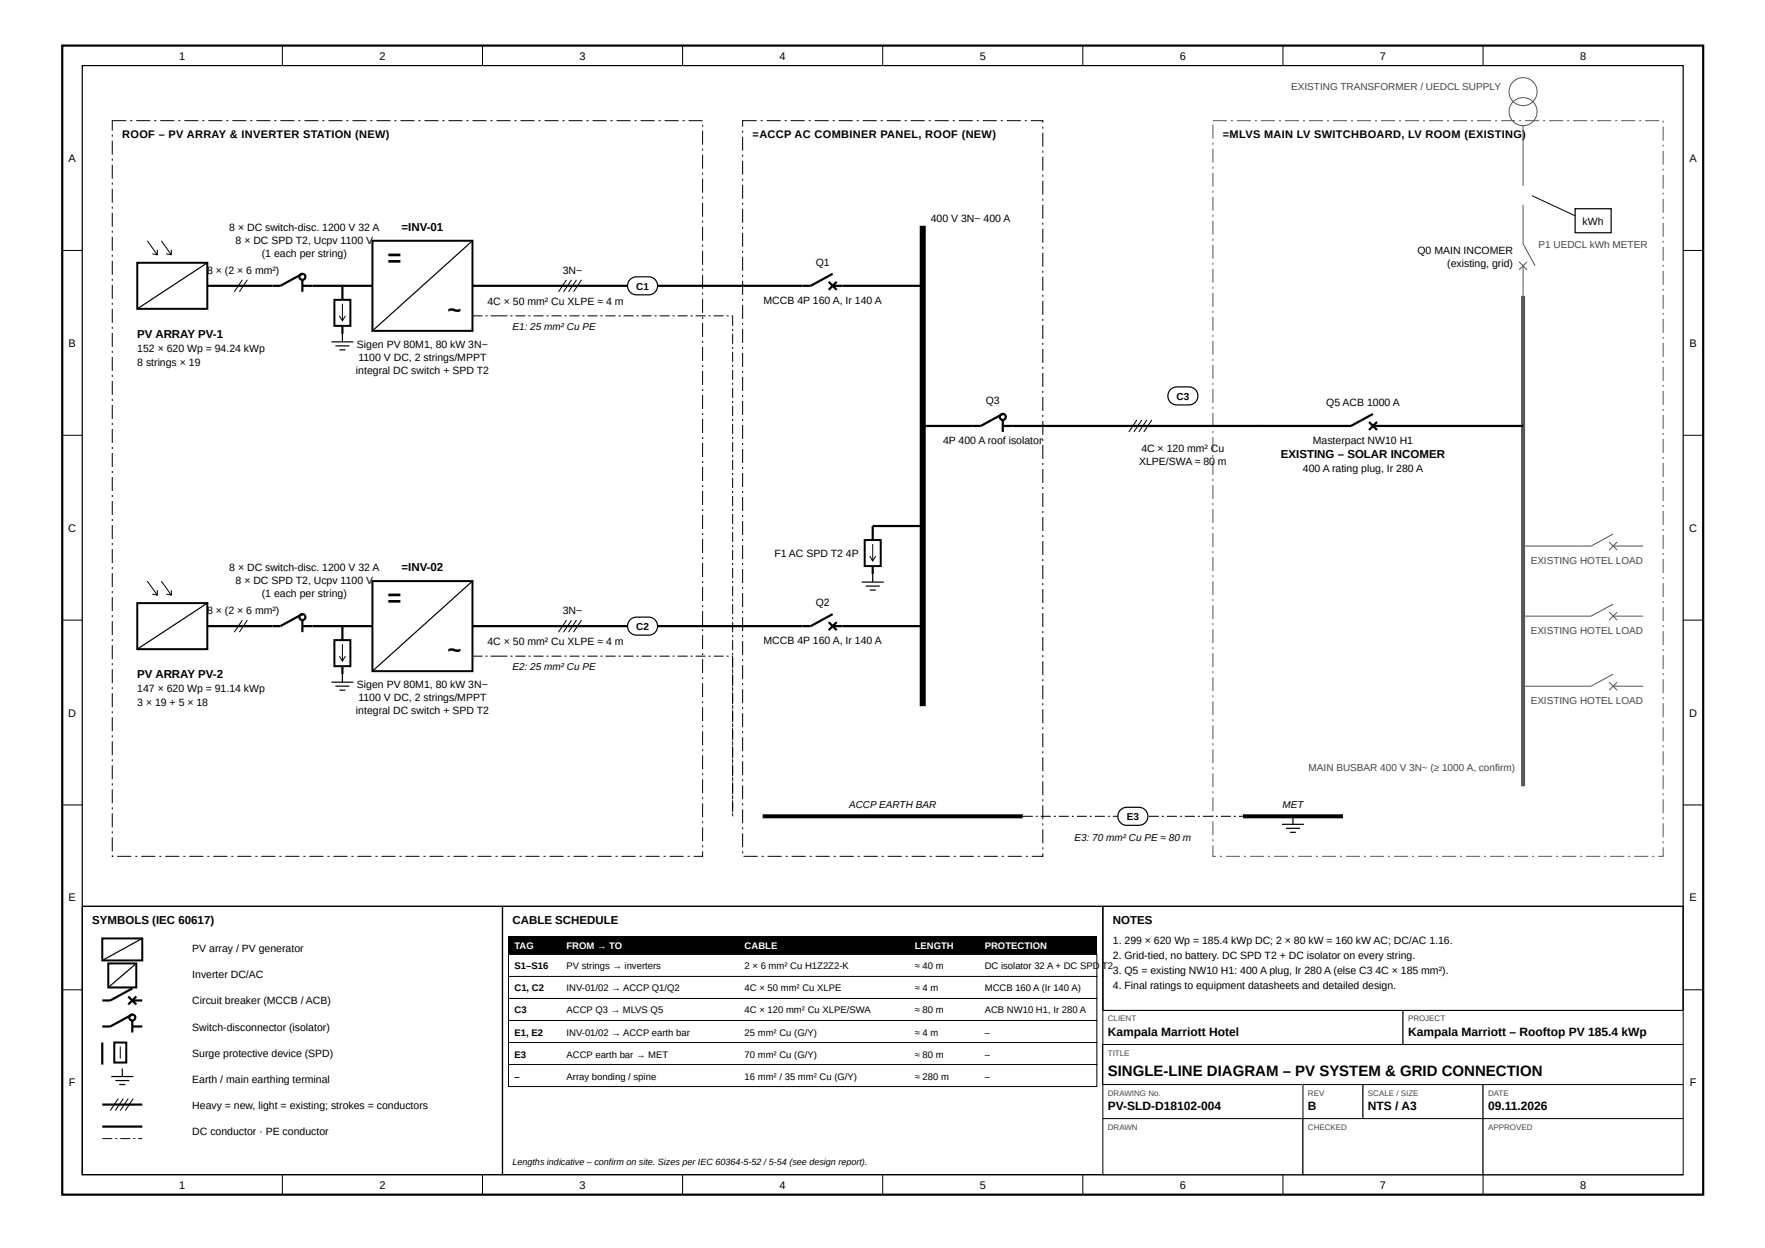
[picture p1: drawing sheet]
<svg xmlns="http://www.w3.org/2000/svg" width="420mm" height="297mm" viewBox="0 0 420 297" stroke-linecap="round" stroke-linejoin="round" font-family="sans-serif">
<path d="M14.8 10.9h390.7v273.4h-390.7z" fill="none" stroke="#000" stroke-width=".52"/>
<path d="M19.6 15.6h381.1v264h-381.1zM19.6 215.7h381.1" fill="none" stroke="#000" stroke-width=".29"/>
<g fill="none" stroke="#000" stroke-width=".24">
<path d="M67.2 10.9v4.7M114.9 10.9v4.7M162.5 10.9v4.7M210.2 10.9v4.7M257.8 10.9v4.7M305.4 10.9v4.7M353.1 10.9v4.7M14.8 59.6h4.8M400.7 59.6h4.8M14.8 103.6h4.8M400.7 103.6h4.8M14.8 147.6h4.8"/>
<path d="M400.7 147.6h4.8M14.8 191.6h4.8M400.7 191.6h4.8M14.8 235.6h4.8M400.7 235.6h4.8M67.2 279.6v4.7M114.9 279.6v4.7M162.5 279.6v4.7M210.2 279.6v4.7M257.8 279.6v4.7M305.4 279.6v4.7M353.1 279.6v4.7"/>
</g>
<g fill="#000">
<path d="M31 28.6h.5v.2h-.5zM32.4 28.6h3.4v.2h-3.4zM36.7 28.6h.5v.2h-.5zM38.2 28.6h3.3v.2h-3.3zM42.5 28.6h.4v.2h-.4zM43.9 28.6h3.3v.2h-3.3zM48.2 28.6h.4v.2h-.4zM49.6 28.6h3.3v.2h-3.3zM53.9 28.6h.5v.2h-.5zM55.3 28.6h3.3v.2h-3.3zM59.6 28.6h.5v.2h-.5zM61 28.6h3.4v.2h-3.4zM65.3 28.6h.5v.2h-.5zM66.7 28.6h3.4v.2h-3.4zM71 28.6h.5v.2h-.5zM72.5 28.6h3.3v.2h-3.3zM76.8 28.6h.4v.2h-.4zM78.2 28.6h3.3v.2h-3.3zM82.5 28.6h.4v.2h-.4zM83.9 28.6h3.3v.2h-3.3zM88.2 28.6h.5v.2h-.5zM89.6 28.6h3.4v.2h-3.4zM93.9 28.6h.5v.2h-.5zM95.3 28.6h3.4v.2h-3.4zM99.6 28.6h.5v.2h-.5zM101.1 28.6h3.3v.2h-3.3zM105.3 28.6h.5v.2h-.5zM106.8 28.6h3.3v.2h-3.3zM111.1 28.6h.4v.2h-.4zM112.5 28.6h3.3v.2h-3.3zM116.8 28.6h.4v.2h-.4zM118.2 28.6h3.3v.2h-3.3zM122.5 28.6h.5v.2h-.5zM123.9 28.6h3.4v.2h-3.4zM128.2 28.6h.5v.2h-.5zM129.6 28.6h3.4v.2h-3.4zM133.9 28.6h.5v.2h-.5zM135.4 28.6h3.3v.2h-3.3zM139.6 28.6h.5v.2h-.5zM141.1 28.6h3.3v.2h-3.3zM145.4 28.6h.4v.2h-.4zM146.8 28.6h3.3v.2h-3.3zM151.1 28.6h.5v.2h-.5zM152.5 28.6h3.3v.2h-3.3zM156.8 28.6h.5v.2h-.5zM158.2 28.6h3.4v.2h-3.4zM162.5 28.6h.5v.2h-.5zM163.9 28.6h3.4v.2h-3.4zM167.2 29.7h.2v.4h-.2zM167.2 31.1h.2v3.3h-.2zM167.2 35.4h.2v.5h-.2zM167.2 36.8h.2v3.4h-.2zM167.2 41.1h.2v.5h-.2zM167.2 42.5h.2v3.4h-.2zM167.2 46.8h.2v.5h-.2zM167.2 48.2h.2v3.4h-.2zM167.2 52.5h.2v.5h-.2zM167.2 54h.2v3.3h-.2zM167.2 58.3h.2v.4h-.2zM167.2 59.7h.2v3.3h-.2zM167.2 64h.2v.4h-.2zM167.2 65.4h.2v3.3h-.2zM167.2 69.7h.2v.5h-.2zM167.2 71.1h.2v3.4h-.2zM167.2 75.4h.2v.5h-.2zM167.2 76.8h.2v3.4h-.2zM167.2 81.1h.2v.5h-.2zM167.2 82.6h.2v3.3h-.2zM167.2 86.8h.2v.5h-.2zM167.2 88.3h.2v3.3h-.2zM167.2 92.6h.2v.4h-.2zM167.2 94h.2v3.3h-.2zM167.2 98.3h.2v.5h-.2zM167.2 99.7h.2v3.3h-.2zM167.2 104h.2v.5h-.2zM167.2 105.4h.2v3.4h-.2zM167.2 109.7h.2v.5h-.2zM167.2 111.1h.2v3.4h-.2zM167.2 115.4h.2v.5h-.2zM167.2 116.9h.2v3.3h-.2zM167.2 121.1h.2v.5h-.2zM167.2 122.6h.2v3.3h-.2zM167.2 126.9h.2v.4h-.2zM167.2 128.3h.2v3.3h-.2zM167.2 132.6h.2v.5h-.2zM167.2 134h.2v3.3h-.2zM167.2 138.3h.2v.5h-.2zM167.2 139.7h.2v3.4h-.2zM167.2 144h.2v.5h-.2zM167.2 145.4h.2v3.4h-.2zM167.2 149.7h.2v.5h-.2zM167.2 151.2h.2v3.3h-.2zM167.2 155.4h.2v.5h-.2zM167.2 156.9h.2v3.3h-.2zM167.2 161.2h.2v.4h-.2zM167.2 162.6h.2v3.3h-.2zM167.2 166.9h.2v.5h-.2zM167.2 168.3h.2v3.3h-.2zM167.2 172.6h.2v.5h-.2zM167.2 174h.2v3.4h-.2zM167.2 178.3h.2v.5h-.2zM167.2 179.7h.2v3.4h-.2zM167.2 184h.2v.5h-.2zM167.2 185.5h.2v3.3h-.2zM167.2 189.7h.2v.5h-.2zM167.2 191.2h.2v3.3h-.2zM167.2 195.5h.2v.4h-.2zM167.2 196.9h.2v3.3h-.2zM167.2 201.2h.2v.5h-.2zM165.1 203.7l2.2 .1-.1-1.2h.2v1.3h-2.3zM163.7 203.7h.5v.2h-.5zM159.4 203.7h3.3v.2h-3.3zM158 203.7h.5v.2h-.5zM153.7 203.7h3.3v.2h-3.3zM152.3 203.7h.4v.2h-.4zM148 203.7h3.3v.2h-3.3zM146.5 203.7h.5v.2h-.5zM142.3 203.7h3.3v.2h-3.3zM140.8 203.7h.5v.2h-.5zM136.5 203.7h3.4v.2h-3.4zM135.1 203.7h.5v.2h-.5zM130.8 203.7h3.4v.2h-3.4zM129.4 203.7h.5v.2h-.5zM125.1 203.7h3.3v.2h-3.3zM123.7 203.7h.5v.2h-.5zM119.4 203.7h3.3v.2h-3.3zM118 203.7h.4v.2h-.4zM113.7 203.7h3.3v.2h-3.3zM112.2 203.7h.5v.2h-.5zM108 203.7h3.3v.2h-3.3zM106.5 203.7h.5v.2h-.5zM102.2 203.7h3.4v.2h-3.4zM100.8 203.7h.5v.2h-.5zM96.5 203.7h3.4v.2h-3.4zM95.1 203.7h.5v.2h-.5zM90.8 203.7h3.3v.2h-3.3zM89.4 203.7h.5v.2h-.5zM85.1 203.7h3.3v.2h-3.3zM83.7 203.7h.4v.2h-.4zM79.4 203.7h3.3v.2h-3.3zM77.9 203.7h.5v.2h-.5zM73.7 203.7h3.3v.2h-3.3zM72.2 203.7h.5v.2h-.5zM67.9 203.7h3.4v.2h-3.4zM66.5 203.7h.5v.2h-.5zM62.2 203.7h3.4v.2h-3.4zM60.8 203.7h.5v.2h-.5zM56.5 203.7h3.3v.2h-3.3zM55.1 203.7h.5v.2h-.5zM50.8 203.7h3.3v.2h-3.3zM49.4 203.7h.4v.2h-.4zM45.1 203.7h3.3v.2h-3.3zM43.6 203.7h.5v.2h-.5zM39.4 203.7h3.3v.2h-3.3zM37.9 203.7h.5v.2h-.5zM33.6 203.7h3.4v.2h-3.4zM32.2 203.7h.5v.2h-.5zM27.9 203.7h3.4v.2h-3.4zM26.6 203.6h.2l-.1 .2 .3-.1v.2h-.4zM26.6 199.3h.2v3.3h-.2zM26.6 197.8h.2v.5h-.2zM26.6 193.6h.2v3.3h-.2zM26.6 192.1h.2v.5h-.2zM26.6 187.8h.2v3.4h-.2zM26.6 186.4h.2v.5h-.2zM26.6 182.1h.2v3.4h-.2zM26.6 180.7h.2v.5h-.2zM26.6 176.4h.2v3.3h-.2zM26.6 175h.2v.5h-.2zM26.6 170.7h.2v3.3h-.2zM26.6 169.3h.2v.4h-.2zM26.6 165h.2v3.3h-.2zM26.6 163.5h.2v.5h-.2zM26.6 159.3h.2v3.3h-.2zM26.6 157.8h.2v.5h-.2zM26.6 153.5h.2v3.4h-.2zM26.6 152.1h.2v.5h-.2zM26.6 147.8h.2v3.4h-.2zM26.6 146.4h.2v.5h-.2zM26.6 142.1h.2v3.3h-.2zM26.6 140.7h.2v.5h-.2zM26.6 136.4h.2v3.3h-.2zM26.6 135h.2v.4h-.2zM26.6 130.7h.2v3.3h-.2zM26.6 129.2h.2v.5h-.2zM26.6 125h.2v3.3h-.2zM26.6 123.5h.2v.5h-.2zM26.6 119.2h.2v3.4h-.2zM26.6 117.8h.2v.5h-.2zM26.6 113.5h.2v3.4h-.2zM26.6 112.1h.2v.5h-.2zM26.6 107.8h.2v3.3h-.2zM26.6 106.4h.2v.4h-.2zM26.6 102.1h.2v3.3h-.2zM26.6 100.7h.2v.4h-.2zM26.6 96.4h.2v3.3h-.2zM26.6 94.9h.2v.5h-.2zM26.6 90.7h.2v3.3h-.2zM26.6 89.2h.2v.5h-.2zM26.6 84.9h.2v3.4h-.2zM26.6 83.5h.2v.5h-.2zM26.6 79.2h.2v3.4h-.2zM26.6 77.8h.2v.5h-.2zM26.6 73.5h.2v3.3h-.2zM26.6 72.1h.2v.4h-.2zM26.6 67.8h.2v3.3h-.2zM26.6 66.4h.2v.4h-.2zM26.6 62.1h.2v3.3h-.2zM26.6 60.6h.2v.5h-.2zM26.6 56.3h.2v3.4h-.2zM26.6 54.9h.2v.5h-.2zM26.6 50.6h.2v3.4h-.2zM26.6 49.2h.2v.5h-.2zM26.6 44.9h.2v3.3h-.2zM26.6 43.5h.2v.5h-.2zM26.6 39.2h.2v3.3h-.2zM26.6 37.8h.2v.4h-.2zM26.6 33.5h.2v3.3h-.2zM26.6 32.1h.2v.4h-.2zM26.6 28.6h3.5v.2l-3.4-.1 .1 2.4h-.2z"/>
<path d="M181.1 28.6h.5v.2h-.5zM182.5 28.6h3.4v.2h-3.4zM186.8 28.6h.5v.2h-.5zM188.2 28.6h3.4v.2h-3.4zM192.5 28.6h.5v.2h-.5zM194 28.6h3.3v.2h-3.3zM198.2 28.6h.5v.2h-.5zM199.7 28.6h3.3v.2h-3.3zM204 28.6h.4v.2h-.4zM205.4 28.6h3.3v.2h-3.3zM209.7 28.6h.5v.2h-.5zM211.1 28.6h3.3v.2h-3.3zM215.4 28.6h.5v.2h-.5zM216.8 28.6h3.4v.2h-3.4zM221.1 28.6h.5v.2h-.5zM222.5 28.6h3.4v.2h-3.4zM226.8 28.6h.5v.2h-.5zM228.3 28.6h3.3v.2h-3.3zM232.5 28.6h.5v.2h-.5zM234 28.6h3.3v.2h-3.3zM238.3 28.6h.4v.2h-.4zM239.7 28.6h3.3v.2h-3.3zM244 28.6h.5v.2h-.5zM245.4 28.6h3v.6h-.3l.2-.5-2.9 .1zM248.1 30.1h.3v.5h-.3zM248.1 31.6h.3v3.3h-.3zM248.1 35.9h.3v.4h-.3zM248.1 37.3h.3v3.3h-.3zM248.1 41.6h.3v.5h-.3zM248.1 43h.3v3.3h-.3zM248.1 47.3h.3v.5h-.3zM248.1 48.7h.3v3.4h-.3zM248.1 53h.3v.5h-.3zM248.1 54.4h.3v3.4h-.3zM248.1 58.7h.3v.5h-.3zM248.1 60.2h.3v3.3h-.3zM248.1 64.4h.3v.5h-.3zM248.1 65.9h.3v3.3h-.3zM248.1 70.2h.3v.4h-.3zM248.1 71.6h.3v3.3h-.3zM248.1 75.9h.3v.5h-.3zM248.1 77.3h.3v3.3h-.3zM248.1 81.6h.3v.5h-.3zM248.1 83h.3v3.4h-.3zM248.1 87.3h.3v.5h-.3zM248.1 88.7h.3v3.4h-.3zM248.1 93h.3v.5h-.3zM248.1 94.5h.3v3.3h-.3zM248.1 98.8h.3v.4h-.3zM248.1 100.2h.3v3.3h-.3zM248.1 104.5h.3v.4h-.3zM248.1 105.9h.3v3.3h-.3zM248.1 110.2h.3v.5h-.3zM248.1 111.6h.3v3.3h-.3zM248.1 115.9h.3v.5h-.3zM248.1 117.3h.3v3.4h-.3zM248.1 121.6h.3v.5h-.3zM248.1 123h.3v3.4h-.3zM248.1 127.3h.3v.5h-.3zM248.1 128.8h.3v3.3h-.3zM248.1 133.1h.3v.4h-.3zM248.1 134.5h.3v3.3h-.3zM248.1 138.8h.3v.4h-.3zM248.1 140.2h.3v3.3h-.3zM248.1 144.5h.3v.5h-.3zM248.1 145.9h.3v3.4h-.3zM248.1 150.2h.3v.5h-.3zM248.1 151.6h.3v3.4h-.3zM248.1 155.9h.3v.5h-.3zM248.1 157.4h.3v3.3h-.3zM248.1 161.6h.3v.5h-.3zM248.1 163.1h.3v3.3h-.3zM248.1 167.4h.3v.4h-.3zM248.1 168.8h.3v3.3h-.3zM248.1 173.1h.3v.4h-.3zM248.1 174.5h.3v3.3h-.3zM248.1 178.8h.3v.5h-.3zM248.1 180.2h.3v3.4h-.3zM248.1 184.5h.3v.5h-.3zM248.1 185.9h.3v3.4h-.3zM248.1 190.2h.3v.5h-.3zM248.1 191.7h.3v3.3h-.3zM248.1 195.9h.3v.5h-.3zM248.1 197.4h.3v3.3h-.3zM248.1 201.7h.3v.4h-.3zM245.6 203.7l2.7 .1-.2-.7h.3v.8h-2.8zM244.2 203.7h.5v.2h-.5zM239.9 203.7h3.4v.2h-3.4zM238.5 203.7h.5v.2h-.5zM234.2 203.7h3.3v.2h-3.3zM232.8 203.7h.5v.2h-.5zM228.5 203.7h3.3v.2h-3.3zM227.1 203.7h.4v.2h-.4zM222.8 203.7h3.3v.2h-3.3zM221.3 203.7h.5v.2h-.5zM217.1 203.7h3.3v.2h-3.3zM215.6 203.7h.5v.2h-.5zM211.3 203.7h3.4v.2h-3.4zM209.9 203.7h.5v.2h-.5zM205.6 203.7h3.4v.2h-3.4zM204.2 203.7h.5v.2h-.5zM199.9 203.7h3.3v.2h-3.3zM198.5 203.7h.5v.2h-.5zM194.2 203.7h3.3v.2h-3.3zM192.8 203.7h.4v.2h-.4zM188.5 203.7h3.3v.2h-3.3zM187 203.7h.5v.2h-.5zM182.8 203.7h3.3v.2h-3.3zM181.3 203.7h.5v.2h-.5zM177 203.7h3.4v.2h-3.4zM176.7 202.6h.2v.5h-.2zM176.7 198.3h.2v3.4h-.2zM176.7 196.9h.2v.5h-.2zM176.7 192.6h.2v3.3h-.2zM176.7 191.2h.2v.5h-.2zM176.7 186.9h.2v3.3h-.2zM176.7 185.5h.2v.4h-.2zM176.7 181.2h.2v3.3h-.2zM176.7 179.7h.2v.5h-.2zM176.7 175.5h.2v3.3h-.2zM176.7 174h.2v.5h-.2zM176.7 169.7h.2v3.4h-.2zM176.7 168.3h.2v.5h-.2zM176.7 164h.2v3.4h-.2zM176.7 162.6h.2v.5h-.2zM176.7 158.3h.2v3.3h-.2zM176.7 156.9h.2v.5h-.2zM176.7 152.6h.2v3.3h-.2zM176.7 151.2h.2v.4h-.2zM176.7 146.9h.2v3.3h-.2zM176.7 145.4h.2v.5h-.2zM176.7 141.2h.2v3.3h-.2zM176.7 139.7h.2v.5h-.2zM176.7 135.4h.2v3.4h-.2zM176.7 134h.2v.5h-.2zM176.7 129.7h.2v3.4h-.2zM176.7 128.3h.2v.5h-.2zM176.7 124h.2v3.3h-.2zM176.7 122.6h.2v.4h-.2zM176.7 118.3h.2v3.3h-.2zM176.7 116.9h.2v.4h-.2zM176.7 112.6h.2v3.3h-.2zM176.7 111.1h.2v.5h-.2zM176.7 106.8h.2v3.4h-.2zM176.7 105.4h.2v.5h-.2zM176.7 101.1h.2v3.4h-.2zM176.7 99.7h.2v.5h-.2zM176.7 95.4h.2v3.4h-.2zM176.7 94h.2v.5h-.2zM176.7 89.7h.2v3.3h-.2zM176.7 88.3h.2v.4h-.2zM176.7 84h.2v3.3h-.2zM176.7 82.6h.2v.4h-.2zM176.7 78.3h.2v3.3h-.2zM176.7 76.8h.2v.5h-.2zM176.7 72.5h.2v3.4h-.2zM176.7 71.1h.2v.5h-.2zM176.7 66.8h.2v3.4h-.2zM176.7 65.4h.2v.5h-.2zM176.7 61.1h.2v3.3h-.2zM176.7 59.7h.2v.5h-.2zM176.7 55.4h.2v3.3h-.2zM176.7 54h.2v.4h-.2zM176.7 49.7h.2v3.3h-.2zM176.7 48.2h.2v.5h-.2zM176.7 44h.2v3.3h-.2zM176.7 42.5h.2v.5h-.2zM176.7 38.2h.2v3.4h-.2zM176.7 36.8h.2v.5h-.2zM176.7 32.5h.2v3.4h-.2zM176.7 31.1h.2v.5h-.2zM176.7 28.6h3.4v.2l-3.3-.1 .1 1.4h-.2z"/>
</g>
<path d="M293 28.6h.5v.2h-.5zM294.5 28.6h3.3v.2h-3.3zM298.8 28.6h.4v.2h-.4zM300.2 28.6h3.3v.2h-3.3zM304.5 28.6h.5v.2h-.5zM305.9 28.6h3.3v.2h-3.3zM310.2 28.6h.5v.2h-.5zM311.6 28.6h3.4v.2h-3.4zM315.9 28.6h.5v.2h-.5zM317.3 28.6h3.4v.2h-3.4zM321.6 28.6h.5v.2h-.5zM323.1 28.6h3.3v.2h-3.3zM327.4 28.6h.4v.2h-.4zM328.8 28.6h3.3v.2h-3.3zM333.1 28.6h.4v.2h-.4zM334.5 28.6h3.3v.2h-3.3zM338.8 28.6h.5v.2h-.5zM340.2 28.6h3.3v.2h-3.3zM344.5 28.6h.5v.2h-.5zM345.9 28.6h3.4v.2h-3.4zM350.2 28.6h.5v.2h-.5zM351.6 28.6h3.4v.2h-3.4zM355.9 28.6h.5v.2h-.5zM357.4 28.6h3.3v.2h-3.3zM361.7 28.6h.4v.2h-.4zM363.1 28.6h3.3v.2h-3.3zM367.4 28.6h.4v.2h-.4zM368.8 28.6h3.3v.2h-3.3zM373.1 28.6h.5v.2h-.5zM374.5 28.6h3.4v.2h-3.4zM378.8 28.6h.5v.2h-.5zM380.2 28.6h3.4v.2h-3.4zM384.5 28.6h.5v.2h-.5zM386 28.6h3.3v.2h-3.3zM390.2 28.6h.5v.2h-.5zM391.7 28.6h3.3v.2h-3.3zM395.8 28.7h.3v.5h-.3zM395.8 30.1h.3v3.4h-.3zM395.8 34.4h.3v.5h-.3zM395.8 35.9h.3v3.3h-.3zM395.8 40.2h.3v.4h-.3zM395.8 41.6h.3v3.3h-.3zM395.8 45.9h.3v.4h-.3zM395.8 47.3h.3v3.3h-.3zM395.8 51.6h.3v.5h-.3zM395.8 53h.3v3.3h-.3zM395.8 57.3h.3v.5h-.3zM395.8 58.7h.3v3.4h-.3zM395.8 63h.3v.5h-.3zM395.8 64.4h.3v3.4h-.3zM395.8 68.7h.3v.5h-.3zM395.8 70.2h.3v3.3h-.3zM395.8 74.5h.3v.4h-.3zM395.8 75.9h.3v3.3h-.3zM395.8 80.2h.3v.4h-.3zM395.8 81.6h.3v3.3h-.3zM395.8 85.9h.3v.5h-.3zM395.8 87.3h.3v3.4h-.3zM395.8 91.6h.3v.5h-.3zM395.8 93h.3v3.4h-.3zM395.8 97.3h.3v.5h-.3zM395.8 98.8h.3v3.3h-.3zM395.8 103h.3v.5h-.3zM395.8 104.5h.3v3.3h-.3zM395.8 108.8h.3v.4h-.3zM395.8 110.2h.3v3.3h-.3zM395.8 114.5h.3v.4h-.3zM395.8 115.9h.3v3.3h-.3zM395.8 120.2h.3v.5h-.3zM395.8 121.6h.3v3.4h-.3zM395.8 125.9h.3v.5h-.3zM395.8 127.3h.3v3.4h-.3zM395.8 131.6h.3v.5h-.3zM395.8 133.1h.3v3.3h-.3zM395.8 137.3h.3v.5h-.3zM395.8 138.8h.3v3.3h-.3zM395.8 143.1h.3v.4h-.3zM395.8 144.5h.3v3.3h-.3zM395.8 148.8h.3v.5h-.3zM395.8 150.2h.3v3.3h-.3zM395.8 154.5h.3v.5h-.3zM395.8 155.9h.3v3.4h-.3zM395.8 160.2h.3v.5h-.3zM395.8 161.6h.3v3.4h-.3zM395.8 165.9h.3v.5h-.3zM395.8 167.4h.3v3.3h-.3zM395.8 171.6h.3v.5h-.3zM395.8 173.1h.3v3.3h-.3zM395.8 177.4h.3v.4h-.3zM395.8 178.8h.3v3.3h-.3zM395.8 183.1h.3v.5h-.3zM395.8 184.5h.3v3.3h-.3zM395.8 188.8h.3v.5h-.3zM395.8 190.2h.3v3.4h-.3zM395.8 194.5h.3v.5h-.3zM395.8 195.9h.3v3.4h-.3zM395.8 200.2h.3v.5h-.3zM395.8 201.7h.3v2.2h-1.3v-.2l1.2 .1zM393.3 203.7h.5v.2h-.5zM389 203.7h3.4v.2h-3.4zM387.6 203.7h.5v.2h-.5zM383.3 203.7h3.4v.2h-3.4zM381.9 203.7h.5v.2h-.5zM377.6 203.7h3.3v.2h-3.3zM376.2 203.7h.5v.2h-.5zM371.9 203.7h3.3v.2h-3.3zM370.5 203.7h.4v.2h-.4zM366.2 203.7h3.3v.2h-3.3zM364.8 203.7h.4v.2h-.4zM360.5 203.7h3.3v.2h-3.3zM359 203.7h.5v.2h-.5zM354.7 203.7h3.4v.2h-3.4zM353.3 203.7h.5v.2h-.5zM349 203.7h3.4v.2h-3.4zM347.6 203.7h.5v.2h-.5zM343.3 203.7h3.3v.2h-3.3zM341.9 203.7h.5v.2h-.5zM337.6 203.7h3.3v.2h-3.3zM336.2 203.7h.4v.2h-.4zM331.9 203.7h3.3v.2h-3.3zM330.4 203.7h.5v.2h-.5zM326.2 203.7h3.3v.2h-3.3zM324.7 203.7h.5v.2h-.5zM320.4 203.7h3.4v.2h-3.4zM319 203.7h.5v.2h-.5zM314.7 203.7h3.4v.2h-3.4zM313.3 203.7h.5v.2h-.5zM309 203.7h3.3v.2h-3.3zM307.6 203.7h.5v.2h-.5zM303.3 203.7h3.3v.2h-3.3zM301.9 203.7h.4v.2h-.4zM297.6 203.7h3.3v.2h-3.3zM296.1 203.7h.5v.2h-.5zM291.9 203.7h3.3v.2h-3.3zM290.4 203.7h.5v.2h-.5zM288.6 201.2h.3l-.1 2.6 .7-.1v.2h-.9zM288.6 199.8h.3v.4h-.3zM288.6 195.5h.3v3.3h-.3zM288.6 194h.3v.5h-.3zM288.6 189.7h.3v3.4h-.3zM288.6 188.3h.3v.5h-.3zM288.6 184h.3v3.4h-.3zM288.6 182.6h.3v.5h-.3zM288.6 178.3h.3v3.3h-.3zM288.6 176.9h.3v.5h-.3zM288.6 172.6h.3v3.3h-.3zM288.6 171.2h.3v.4h-.3zM288.6 166.9h.3v3.3h-.3zM288.6 165.4h.3v.5h-.3zM288.6 161.2h.3v3.3h-.3zM288.6 159.7h.3v.5h-.3zM288.6 155.4h.3v3.4h-.3zM288.6 154h.3v.5h-.3zM288.6 149.7h.3v3.4h-.3zM288.6 148.3h.3v.5h-.3zM288.6 144h.3v3.3h-.3zM288.6 142.6h.3v.5h-.3zM288.6 138.3h.3v3.3h-.3zM288.6 136.9h.3v.4h-.3zM288.6 132.6h.3v3.3h-.3zM288.6 131.1h.3v.5h-.3zM288.6 126.9h.3v3.3h-.3zM288.6 125.4h.3v.5h-.3zM288.6 121.1h.3v3.4h-.3zM288.6 119.7h.3v.5h-.3zM288.6 115.4h.3v3.4h-.3zM288.6 114h.3v.5h-.3zM288.6 109.7h.3v3.3h-.3zM288.6 108.3h.3v.5h-.3zM288.6 104h.3v3.3h-.3zM288.6 102.6h.3v.4h-.3zM288.6 98.3h.3v3.3h-.3zM288.6 96.8h.3v.5h-.3zM288.6 92.6h.3v3.3h-.3zM288.6 91.1h.3v.5h-.3zM288.6 86.8h.3v3.4h-.3zM288.6 85.4h.3v.5h-.3zM288.6 81.1h.3v3.4h-.3zM288.6 79.7h.3v.5h-.3zM288.6 75.4h.3v3.3h-.3zM288.6 74h.3v.5h-.3zM288.6 69.7h.3v3.3h-.3zM288.6 68.3h.3v.4h-.3zM288.6 64h.3v3.3h-.3zM288.6 62.5h.3v.5h-.3zM288.6 58.3h.3v3.3h-.3zM288.6 56.8h.3v.5h-.3zM288.6 52.5h.3v3.4h-.3zM288.6 51.1h.3v.5h-.3zM288.6 46.8h.3v3.4h-.3zM288.6 45.4h.3v.5h-.3zM288.6 41.1h.3v3.3h-.3zM288.6 39.7h.3v.5h-.3zM288.6 35.4h.3v3.3h-.3zM288.6 34h.3v.4h-.3zM288.6 29.7h.3v3.3h-.3zM288.8 28.6h3.3v.2h-3.3z" fill="#555"/>
<path d="M32.7 62.5h16.7v11h-16.7z" fill="#fff"/>
<path d="M32.7 62.5h16.7v11h-16.7z" fill="none" stroke="#000" stroke-width=".48"/>
<path d="M49.4 62.5l-16.7 11" fill="none" stroke="#000" stroke-width=".29"/>
<path d="M35.1 57.3l2.3 3.3M37.4 59.4v1.2l-1.1-.2M38.4 57.3l2.4 3.3M40.8 59.4v1.2l-1.2-.2M57.7 66.6l-1.9 2.9M58.9 66.6l-1.9 2.9" fill="none" stroke="#000" stroke-width=".24"/>
<g fill="none" stroke="#000" stroke-width=".52">
<path d="M72 65.2l-5.3 2.8h-17.3M72 68h16.7M72 66.6v2.9M81.5 68v3.4"/>
<circle cx="72" cy="65.9" r=".71"/>
</g>
<path d="M79.6 71.4h3.8v6.1h-3.8z" fill="#fff"/>
<path d="M79.6 71.4h3.8v6.1h-3.8z" fill="none" stroke="#000" stroke-width=".48"/>
<path d="M80.8 75.2l.7 1.2 .7-1.2M81.5 72.3v3.8" fill="none" stroke="#000" stroke-width=".24"/>
<path d="M81.5 77.5v2" fill="none" stroke="#000" stroke-width=".52"/>
<path d="M81.5 79.5v1.9M78.9 81.4h5.2M79.9 82.3h3.3M80.8 83.3h1.4" fill="none" stroke="#000" stroke-width=".29"/>
<path d="M88.7 57.3h23.8v21.4h-23.8z" fill="#fff"/>
<path d="M88.7 57.3h23.8v21.4h-23.8z" fill="none" stroke="#000" stroke-width=".48"/>
<path d="M112.5 57.3l-23.8 21.4" fill="none" stroke="#000" stroke-width=".29"/>
<path d="M32.7 143.5h16.7v11h-16.7z" fill="#fff"/>
<path d="M32.7 143.5h16.7v11h-16.7z" fill="none" stroke="#000" stroke-width=".48"/>
<path d="M49.4 143.5l-16.7 11" fill="none" stroke="#000" stroke-width=".29"/>
<path d="M35.1 138.3l2.3 3.3M38.4 138.3l2.4 3.3M37.4 140.4v1.2l-1.1-.2M40.8 140.4v1.2l-1.2-.2M57.7 147.6l-1.9 2.8M58.9 147.6l-1.9 2.8" fill="none" stroke="#000" stroke-width=".24"/>
<g fill="none" stroke="#000" stroke-width=".52">
<path d="M72 146.2l-5.3 2.8h-17.3M72 149h16.7M72 147.6v2.8M81.5 149v3.3"/>
<circle cx="72" cy="146.9" r=".71"/>
</g>
<path d="M79.6 152.3h3.8v6.2h-3.8z" fill="#fff"/>
<path d="M79.6 152.3h3.8v6.2h-3.8z" fill="none" stroke="#000" stroke-width=".48"/>
<path d="M80.8 156.2l.7 1.2 .7-1.2M81.5 153.3v3.8" fill="none" stroke="#000" stroke-width=".24"/>
<path d="M81.5 158.5v1.9" fill="none" stroke="#000" stroke-width=".52"/>
<path d="M78.9 162.4h5.2M79.9 163.3h3.3M80.8 164.3h1.4M81.5 160.4v2" fill="none" stroke="#000" stroke-width=".29"/>
<path d="M88.7 138.3h23.8v21.4h-23.8z" fill="#fff"/>
<path d="M88.7 138.3h23.8v21.4h-23.8z" fill="none" stroke="#000" stroke-width=".48"/>
<path d="M112.5 138.3l-23.8 21.4" fill="none" stroke="#000" stroke-width=".29"/>
<path d="M112.5 68h78.6" fill="none" stroke="#000" stroke-width=".52"/>
<path d="M134.9 66.6l-1.9 2.9M136.1 66.6l-1.9 2.9M137.3 66.6l-1.9 2.9M138.4 66.6l-1.9 2.9" fill="none" stroke="#000" stroke-width=".24"/>
<path d="M150 66.5l.5-.4 .8-.2h3.1a2.14 2.14 0 0 1 2.2 2.1 2.14 2.14 0 0 1-2.2 2.2h-2.8a2.14 2.14 0 0 1-2-1.4 2.14 2.14 0 0 1 .4-2.3z" fill="#fff"/>
<path d="M150 66.5l.5-.4 .8-.2h3.1a2.14 2.14 0 0 1 2.2 2.1 2.14 2.14 0 0 1-2.2 2.2h-2.8a2.14 2.14 0 0 1-2-1.4 2.14 2.14 0 0 1 .4-2.3z" fill="none" stroke="#000" stroke-width=".29"/>
<path d="M197.3 67.1l1.9 1.9M198.2 65.2l-5.2 2.8h-1.9M198.2 68h21.5M199.2 67.1l-1.9 1.9M112.5 149h78.6" fill="none" stroke="#000" stroke-width=".52"/>
<g fill="#000">
<path d="M112.5 75h2.4v.3h-2.4zM115.6 75h.5v.3h-.5zM116.8 75h1.6v.3h-1.6z"/>
<path d="M118.4 75h2.4v.3h-2.4zM121.5 75h.5v.3h-.5zM122.7 75h2.4v.3h-2.4zM125.8 75h.5v.3h-.5zM127 75h2.4v.3h-2.4zM130.1 75h.5v.3h-.5zM131.3 75h2.4v.3h-2.4zM134.4 75h.5v.3h-.5zM135.6 75h2.4v.3h-2.4zM138.7 75h.5v.3h-.5zM139.9 75h2.4v.3h-2.4zM143 75h.5v.3h-.5zM144.2 75h2.3v.3h-2.3zM147.3 75h.4v.3h-.4zM148.5 75h2.3v.3h-2.3zM151.6 75h.4v.3h-.4zM152.7 75h2.4v.3h-2.4zM155.8 75h.5v.3h-.5zM157 75h2.4v.3h-2.4zM160.1 75h.5v.3h-.5zM161.3 75h2.4v.3h-2.4zM164.4 75h.5v.3h-.5zM165.6 75h2.4v.3h-2.4zM168.7 75h.5v.3h-.5zM169.9 75h2.4v.3h-2.4zM173 75h.5v.3h-.5zM174.2 75h.2v.3h-.2z"/>
</g>
<path d="M134.9 147.6l-1.9 2.8M136.1 147.6l-1.9 2.8M137.3 147.6l-1.9 2.8M138.4 147.6l-1.9 2.8" fill="none" stroke="#000" stroke-width=".24"/>
<path d="M150 147.5l.5-.4 .8-.2h3.1a2.14 2.14 0 0 1 2.2 2.1 2.14 2.14 0 0 1-2.2 2.2h-2.8a2.14 2.14 0 0 1-2-1.4 2.14 2.14 0 0 1 .4-2.3z" fill="#fff"/>
<path d="M150 147.5l.5-.4 .8-.2h3.1a2.14 2.14 0 0 1 2.2 2.1 2.14 2.14 0 0 1-2.2 2.2h-2.8a2.14 2.14 0 0 1-2-1.4 2.14 2.14 0 0 1 .4-2.3z" fill="none" stroke="#000" stroke-width=".29"/>
<path d="M219.7 125.2h-11.9v3.3M197.3 148.1l1.9 1.9M198.2 146.2l-5.2 2.8h-1.9M198.2 149h21.5M199.2 148.1l-1.9 1.9" fill="none" stroke="#000" stroke-width=".52"/>
<g fill="#000">
<path d="M174.3 75.2h.2v2.3h-.2zM174.3 78.3h.2v.4h-.2zM174.3 79.5h.2v2.3h-.2zM174.3 82.6h.2v.4h-.2zM174.3 83.7h.2v2.4h-.2zM174.3 86.8h.2v.5h-.2zM174.3 88h.2v2.4h-.2zM174.3 91.1h.2v.5h-.2zM174.3 92.3h.2v2.4h-.2zM174.3 95.4h.2v.5h-.2zM174.3 96.6h.2v2.4h-.2zM174.3 99.7h.2v.5h-.2zM174.3 100.9h.2v2.4h-.2zM174.3 104h.2v.5h-.2zM174.3 105.2h.2v2.4h-.2zM174.3 108.3h.2v.5h-.2zM174.3 109.5h.2v2.4h-.2zM174.3 112.6h.2v.4h-.2zM174.3 113.8h.2v2.3h-.2zM174.3 116.9h.2v.4h-.2zM174.3 118h.2v2.4h-.2zM174.3 121.1h.2v.5h-.2zM174.3 122.3h.2v2.4h-.2zM174.3 125.4h.2v.5h-.2zM174.3 126.6h.2v2.4h-.2zM174.3 129.7h.2v.5h-.2zM174.3 130.9h.2v2.4h-.2zM174.3 134h.2v.5h-.2zM174.3 135.2h.2v2.4h-.2zM174.3 138.3h.2v.5h-.2zM174.3 139.5h.2v2.4h-.2zM174.3 142.6h.2v.5h-.2zM174.3 143.8h.2v2.4h-.2zM174.3 146.9h.2v.4h-.2zM174.3 148.1h.2v2.3h-.2zM174.3 151.2h.2v.4h-.2zM174.3 152.3h.2v2.4h-.2zM174.3 155.4h.2v.5h-.2zM174.3 156.6h.2v2.4h-.2zM174.3 159.7h.2v.5h-.2zM174.3 160.9h.2v2.4h-.2zM174.3 164h.2v.5h-.2zM174.3 165.2h.2v2.4h-.2zM174.3 168.3h.2v.5h-.2zM174.3 169.5h.2v2.4h-.2zM174.3 172.6h.2v.5h-.2zM174.3 173.8h.2v2.4h-.2zM174.3 176.9h.2v.5h-.2zM174.3 178.1h.2v2.4h-.2zM174.3 181.2h.2v.4h-.2zM174.3 182.4h.2v2.3h-.2zM174.3 185.5h.2v.4h-.2zM174.3 186.7h.2v2.3h-.2zM174.3 189.7h.2v.5h-.2zM174.3 190.9h.2v2.4h-.2zM174.3 194h.2v.3h-.2z"/>
<path d="M112.5 156h2.4v.3h-2.4zM115.6 156h.5v.3h-.5zM116.8 156h1.6v.3h-1.6z"/>
<path d="M118.4 156h2.4v.3h-2.4zM121.5 156h.5v.3h-.5zM122.7 156h2.4v.3h-2.4zM125.8 156h.5v.3h-.5zM127 156h2.4v.3h-2.4zM130.1 156h.5v.3h-.5zM131.3 156h2.4v.3h-2.4zM134.4 156h.5v.3h-.5zM135.6 156h2.4v.3h-2.4zM138.7 156h.5v.3h-.5zM139.9 156h2.4v.3h-2.4zM143 156h.5v.3h-.5zM144.2 156h2.3v.3h-2.3zM147.3 156h.4v.3h-.4zM148.5 156h2.3v.3h-2.3zM151.6 156h.4v.3h-.4zM152.7 156h2.4v.3h-2.4zM155.8 156h.5v.3h-.5zM157 156h2.4v.3h-2.4zM160.1 156h.5v.3h-.5zM161.3 156h2.4v.3h-2.4zM164.4 156h.5v.3h-.5zM165.6 156h2.4v.3h-2.4zM168.7 156h.5v.3h-.5zM169.9 156h2.4v.3h-2.4zM173 156h.5v.3h-.5zM174.2 156h.2v.3h-.2z"/>
<path d="M174.3 156.2h.2v2.3h-.2zM174.3 159.3h.2v.4h-.2zM174.3 160.4h.2v2.4h-.2zM174.3 163.5h.2v.5h-.2zM174.3 164.7h.2v2.4h-.2zM174.3 167.8h.2v.5h-.2zM174.3 169h.2v2.4h-.2zM174.3 172.1h.2v.5h-.2zM174.3 173.3h.2v2.4h-.2zM174.3 176.4h.2v.5h-.2zM174.3 177.6h.2v2.4h-.2zM174.3 180.7h.2v.5h-.2zM174.3 181.9h.2v2.4h-.2zM174.3 185h.2v.5h-.2zM174.3 186.2h.2v2.4h-.2zM174.3 189.3h.2v.4h-.2zM174.3 190.5h.2v2.3h-.2zM174.3 193.6h.2v.4h-.2z"/>
</g>
<path d="M219.7 53.7v114.4" fill="none" stroke="#000" stroke-width="1.4" stroke-linecap="butt"/>
<path d="M205.9 128.5h3.8v6.2h-3.8z" fill="#fff"/>
<path d="M205.9 128.5h3.8v6.2h-3.8z" fill="none" stroke="#000" stroke-width=".48"/>
<path d="M270.7 99.9l-1.9 2.9M271.8 99.9l-1.9 2.9M273 99.9l-1.9 2.9M274.2 99.9l-1.9 2.9M207.1 132.3l.7 1.2 .7-1.2M207.8 129.5v3.8" fill="none" stroke="#000" stroke-width=".24"/>
<g fill="none" stroke="#000" stroke-width=".52">
<path d="M238.7 98.5l-5.2 2.9h-13.8M238.7 99.9v2.9M238.7 101.4h62M207.8 134.7v1.9"/>
<circle cx="238.7" cy="99.2" r=".71"/>
</g>
<path d="M205.1 138.5h5.3M206.1 139.5h3.3M207.8 136.6v1.9M207.1 140.4h1.4" fill="none" stroke="#000" stroke-width=".29"/>
<path d="M278.7 92.7l.5-.4 .8-.2h3a2.14 2.14 0 0 1 2.2 2.1 2.14 2.14 0 0 1-2.2 2.2h-2.8a2.14 2.14 0 0 1-2-1.4 2.14 2.14 0 0 1 .5-2.3z" fill="#fff"/>
<path d="M278.7 92.7l.5-.4 .8-.2h3a2.14 2.14 0 0 1 2.2 2.1 2.14 2.14 0 0 1-2.2 2.2h-2.8a2.14 2.14 0 0 1-2-1.4 2.14 2.14 0 0 1 .5-2.3z" fill="none" stroke="#000" stroke-width=".29"/>
<path d="M181.6 194.3h61.9" fill="none" stroke="#000" stroke-width=".95" stroke-linecap="butt"/>
<g fill="none" stroke="#555" stroke-width=".24">
<path d="M362.6 29.9v14.3M362.6 48.7v7.4"/>
<circle cx="362.6" cy="21.8" r="3.3"/>
<circle cx="362.6" cy="26.6" r="3.3"/>
</g>
<path d="M375 49.7h8.6v5.7h-8.6z" fill="#fff"/>
<path d="M375 49.7h8.6v5.7h-8.6zM305.2 196.2h5.2M306.2 197.1h3.3M307.1 198.1h1.4M307.8 194.3v1.9" fill="none" stroke="#000" stroke-width=".29"/>
<path d="M364.8 46.6l10.2 4.7" fill="none" stroke="#000" stroke-width=".24"/>
<g fill="none" stroke="#555" stroke-width=".24">
<path d="M362.6 56.1v1.9l2.9 5.3M361.7 62.3l1.9 1.9M362.6 63.3v7.1M363.6 62.3l-1.9 1.9M383.1 129l1.9 1.9M384 127.1l-5.2 2.9h-16.2M384 130h7.2M385 129l-1.9 1.9M383.1 145.7l1.9 1.9M384 143.8l-5.2 2.8h-16.2M384 146.6h7.2M385 145.7l-1.9 1.9"/>
<path d="M383.1 162.4l1.9 1.9M384 160.4l-5.2 2.9h-16.2M384 163.3h7.2M385 162.4l-1.9 1.9"/>
</g>
<path d="M362.6 70.4v116.7" fill="none" stroke="#555" stroke-width=".95" stroke-linecap="butt"/>
<path d="M326.9 98.5l-5.3 2.9h-20.9M325.9 100.4l1.9 1.9M326.9 101.4h35.7M327.8 100.4l-1.9 1.9" fill="none" stroke="#000" stroke-width=".52"/>
<path d="M295.9 194.3h23.8" fill="none" stroke="#000" stroke-width=".95" stroke-linecap="butt"/>
<path d="M243.5 194.2h2.4v.2h-2.4zM246.6 194.2h.5v.2h-.5zM247.8 194.2h2.4v.2h-2.4zM250.9 194.2h.5v.2h-.5zM252.1 194.2h2.4v.2h-2.4zM255.2 194.2h.4v.2h-.4zM256.4 194.2h2.3v.2h-2.3zM259.5 194.2h.4v.2h-.4zM260.7 194.2h2.3v.2h-2.3zM263.7 194.2h.5v.2h-.5zM264.9 194.2h2.4v.2h-2.4zM268 194.2h.5v.2h-.5zM269.2 194.2h2.4v.2h-2.4zM272.3 194.2h.5v.2h-.5zM273.5 194.2h2.4v.2h-2.4zM276.6 194.2h.5v.2h-.5zM277.8 194.2h2.4v.2h-2.4zM280.9 194.2h.5v.2h-.5zM282.1 194.2h2.4v.2h-2.4zM285.2 194.2h.5v.2h-.5zM286.4 194.2h2.4v.2h-2.4zM289.5 194.2h.5v.2h-.5zM290.7 194.2h2.3v.2h-2.3zM293.8 194.2h.4v.2h-.4zM295 194.2h.9v.2h-.9z" fill="#000"/>
<path d="M266.8 192.8l.5-.4 .8-.3h3a2.14 2.14 0 0 1 2.2 2.2 2.14 2.14 0 0 1-2.2 2.1h-2.8a2.14 2.14 0 0 1-2-1.3 2.14 2.14 0 0 1 .5-2.3z" fill="#fff"/>
<path d="M266.8 192.8l.5-.4 .8-.3h3a2.14 2.14 0 0 1 2.2 2.2 2.14 2.14 0 0 1-2.2 2.1h-2.8a2.14 2.14 0 0 1-2-1.3 2.14 2.14 0 0 1 .5-2.3zM19.6 215.7h100v63.9h-100z" fill="none" stroke="#000" stroke-width=".29"/>
<path d="M24.3 223.3h9.6v5.3h-9.6z" fill="#fff"/>
<path d="M24.3 223.3h9.6v5.3h-9.6z" fill="none" stroke="#000" stroke-width=".48"/>
<path d="M33.9 223.3l-9.6 5.3" fill="none" stroke="#000" stroke-width=".29"/>
<path d="M25.8 229.3h6.6v5.7h-6.6z" fill="#fff"/>
<path d="M25.8 229.3h6.6v5.7h-6.6z" fill="none" stroke="#000" stroke-width=".48"/>
<path d="M32.4 229.3l-6.6 5.7" fill="none" stroke="#000" stroke-width=".29"/>
<g fill="none" stroke="#000" stroke-width=".52">
<path d="M30.5 237.2l1.9 1.9M31.5 235.2l-5.2 2.9h-2M31.5 238.1h2.4M32.4 237.2l-1.9 1.9M24.3 248.1v5.2M31.5 241.4l-5.2 2.9h-2M31.5 244.3h2.4M31.5 242.9v2.8"/>
<circle cx="31.5" cy="242.2" r=".71"/>
</g>
<path d="M27.2 248.1h2.9v4.8h-2.9z" fill="#fff"/>
<path d="M27.2 248.1h2.9v4.8h-2.9z" fill="none" stroke="#000" stroke-width=".48"/>
<path d="M28.6 249.1v2.8M28.2 261.4l-1.9 2.9M29.3 261.4l-1.9 2.9M30.5 261.4l-1.9 2.9M31.7 261.4l-1.9 2.9" fill="none" stroke="#000" stroke-width=".24"/>
<path d="M119.6 215.7h143v63.9h-143zM26.5 256.2h5.2M27.4 257.2h3.4M28.4 258.1h1.4M29.1 254.3v1.9" fill="none" stroke="#000" stroke-width=".29"/>
<path d="M24.3 262.9h9.6M24.3 268.1h9.6" fill="none" stroke="#000" stroke-width=".52"/>
<g fill="#000">
<path d="M121.1 222.9h140v4.2h-140z"/>
<path d="M24.3 270.9h2.4v.2h-2.4zM27.4 270.9h.5v.2h-.5zM28.6 270.9h2.4v.2h-2.4zM31.7 270.9h.5v.2h-.5zM32.9 270.9h1v.2h-1z"/>
</g>
<path d="M121.1 227.1h140v5.3h-140z" fill="#fff"/>
<path d="M121.1 227.1h140v5.3h-140z" fill="none" stroke="#000" stroke-width=".24"/>
<path d="M121.1 232.4h140v5.2h-140z" fill="#fff"/>
<path d="M121.1 232.4h140v5.2h-140z" fill="none" stroke="#000" stroke-width=".24"/>
<path d="M121.1 237.6h140v5.3h-140z" fill="#fff"/>
<path d="M121.1 237.6h140v5.3h-140z" fill="none" stroke="#000" stroke-width=".24"/>
<path d="M121.1 242.9h140v5.2h-140z" fill="#fff"/>
<path d="M121.1 242.9h140v5.2h-140z" fill="none" stroke="#000" stroke-width=".24"/>
<path d="M121.1 248.1h140v5.2h-140z" fill="#fff"/>
<path d="M121.1 248.1h140v5.2h-140z" fill="none" stroke="#000" stroke-width=".24"/>
<path d="M121.1 253.3h140v5.3h-140z" fill="#fff"/>
<path d="M121.1 253.3h140v5.3h-140z" fill="none" stroke="#000" stroke-width=".24"/>
<path d="M262.6 215.7h138.1v63.9h-138.1zM262.6 240.5h138.1" fill="none" stroke="#000" stroke-width=".29"/>
<path d="M262.6 240.5h71.4v8.1h-71.4z" fill="#fff"/>
<path d="M262.6 240.5h71.4v8.1h-71.4z" fill="none" stroke="#000" stroke-width=".24"/>
<path d="M334 240.5h66.7v8.1h-66.7z" fill="#fff"/>
<path d="M334 240.5h66.7v8.1h-66.7z" fill="none" stroke="#000" stroke-width=".24"/>
<path d="M262.6 248.6h138.1v9.5h-138.1z" fill="#fff"/>
<path d="M262.6 248.6h138.1v9.5h-138.1z" fill="none" stroke="#000" stroke-width=".24"/>
<path d="M262.6 258.1h47.6v8.1h-47.6z" fill="#fff"/>
<path d="M262.6 258.1h47.6v8.1h-47.6z" fill="none" stroke="#000" stroke-width=".24"/>
<path d="M310.2 258.1h14.3v8.1h-14.3z" fill="#fff"/>
<path d="M310.2 258.1h14.3v8.1h-14.3z" fill="none" stroke="#000" stroke-width=".24"/>
<path d="M324.5 258.1h28.6v8.1h-28.6z" fill="#fff"/>
<path d="M324.5 258.1h28.6v8.1h-28.6z" fill="none" stroke="#000" stroke-width=".24"/>
<path d="M353.1 258.1h47.6v8.1h-47.6z" fill="#fff"/>
<path d="M353.1 258.1h47.6v8.1h-47.6z" fill="none" stroke="#000" stroke-width=".24"/>
<path d="M262.6 266.2h47.6v13.4h-47.6z" fill="#fff"/>
<path d="M262.6 266.2h47.6v13.4h-47.6z" fill="none" stroke="#000" stroke-width=".24"/>
<path d="M310.2 266.2h42.9v13.4h-42.9z" fill="#fff"/>
<path d="M310.2 266.2h42.9v13.4h-42.9z" fill="none" stroke="#000" stroke-width=".24"/>
<path d="M353.1 266.2h47.6v13.4h-47.6z" fill="#fff"/>
<path d="M353.1 266.2h47.6v13.4h-47.6z" fill="none" stroke="#000" stroke-width=".24"/>
<g font-size="5.7">
<text x="92.2" y="63.3">=</text>
<text x="106.5" y="75.6">~</text>
<text x="92.2" y="144.2">=</text>
<text x="106.5" y="156.6">~</text>
</g>
<text font-size="3.6" x="263.7" y="256">SINGLE-LINE DIAGRAM – PV SYSTEM &amp; GRID CONNECTION</text>
<g font-size="2.9">
<text x="263.7" y="246.4">Kampala Marriott Hotel</text>
<text x="335.2" y="246.4">Kampala Marriott – Rooftop PV 185.4 kWp</text>
<text x="263.7" y="264.1">PV-SLD-D18102-004</text>
<text x="311.4" y="264.1">B</text>
<text x="325.7" y="264.1">NTS / A3</text>
<text x="354.3" y="264.1">09.11.2026</text>
</g>
<g font-size="2.7">
<text x="95.6" y="54.9">=INV-01</text>
<text x="32.7" y="80.4">PV ARRAY PV-1</text>
<text x="305" y="109">EXISTING – SOLAR INCOMER</text>
<text x="95.6" y="135.9">=INV-02</text>
<text x="32.7" y="161.4">PV ARRAY PV-2</text>
<text x="22" y="220">SYMBOLS (IEC 60617)</text>
<text x="122" y="220">CABLE SCHEDULE</text>
<text x="264.9" y="220">NOTES</text>
</g>
<g font-size="2.6">
<text x="42.7" y="14.2">1</text>
<text x="90.3" y="14.2">2</text>
<text x="138" y="14.2">3</text>
<text x="185.6" y="14.2">4</text>
<text x="233.2" y="14.2">5</text>
<text x="280.9" y="14.2">6</text>
<text x="328.5" y="14.2">7</text>
<text x="376.2" y="14.2">8</text>
<text x="29.1" y="32.8">ROOF – PV ARRAY &amp; INVERTER STATION (NEW)</text>
<text x="179.2" y="32.8">=ACCP AC COMBINER PANEL, ROOF (NEW)</text>
<text x="291.1" y="32.8">=MLVS MAIN LV SWITCHBOARD, LV ROOM (EXISTING)</text>
<text x="16.3" y="38.6">A</text>
<text x="402.2" y="38.6">A</text>
<text x="16.3" y="82.6">B</text>
<text x="402.2" y="82.6">B</text>
<text x="16.3" y="126.5">C</text>
<text x="402.2" y="126.5">C</text>
<text x="16.3" y="170.5">D</text>
<text x="402.2" y="170.5">D</text>
<text x="16.3" y="214.5">E</text>
<text x="402.2" y="214.5">E</text>
<text x="16.4" y="258.5">F</text>
<text x="402.3" y="258.5">F</text>
<text x="42.7" y="282.9">1</text>
<text x="90.3" y="282.9">2</text>
<text x="138" y="282.9">3</text>
<text x="185.6" y="282.9">4</text>
<text x="233.2" y="282.9">5</text>
<text x="280.9" y="282.9">6</text>
<text x="328.5" y="282.9">7</text>
<text x="376.2" y="282.9">8</text>
</g>
<g font-size="2.5">
<text x="221.6" y="52.8">400 V 3N~ 400 A</text>
<text x="376.8" y="53.5">kWh</text>
<text x="54.6" y="54.9">8 × DC switch-disc. 1200 V 32 A</text>
<text x="56.1" y="58">8 × DC SPD T2, Ucpv 1100 V</text>
<text x="49.3" y="65.2">8 × (2 × 6 mm²)</text>
<text x="62.3" y="61.1">(1 each per string)</text>
<text x="134" y="65.2">3N~</text>
<text x="194.2" y="63.3">Q1</text>
<text x="337.5" y="60.4">Q0 MAIN INCOMER</text>
<text x="344.5" y="63.5">(existing, grid)</text>
<text x="116.1" y="72.5">4C × 50 mm² Cu XLPE ≈ 4 m</text>
<text x="181.8" y="72.3">MCCB 4P 160 A, Ir 140 A</text>
<text x="32.7" y="83.7">152 × 620 Wp = 94.24 kWp</text>
<text x="85" y="82.8">Sigen PV 80M1, 80 kW 3N~</text>
<text x="32.7" y="87.1">8 strings × 19</text>
<text x="84.7" y="89">integral DC switch + SPD T2</text>
<text x="85.3" y="85.9">1100 V DC, 2 strings/MPPT</text>
<text x="234.7" y="96.1">Q3</text>
<text x="315.7" y="96.6">Q5 ACB 1000 A</text>
<text x="224.5" y="105.7">4P 400 A roof isolator</text>
<text x="271.7" y="107.6">4C × 120 mm² Cu</text>
<text x="312.6" y="105.7">Masterpact NW10 H1</text>
<text x="271.2" y="110.7">XLPE/SWA ≈ 80</text>
<text x="290" y="110.7">m</text>
<text x="310.2" y="112.3">400 A rating plug, Ir 280 A</text>
<text x="54.6" y="135.9">8 × DC switch-disc. 1200 V 32 A</text>
<text x="184.4" y="132.6">F1 AC SPD T2</text>
<text x="201.4" y="132.6">4P</text>
<text x="56.1" y="139">8 × DC SPD T2, Ucpv 1100 V</text>
<text x="62.3" y="142.1">(1 each per string)</text>
<text x="49.3" y="146.2">8 × (2 × 6 mm²)</text>
<text x="134" y="146.2">3N~</text>
<text x="194.2" y="144.2">Q2</text>
<text x="116.1" y="153.5">4C × 50 mm² Cu XLPE ≈ 4 m</text>
<text x="181.8" y="153.3">MCCB 4P 160 A, Ir 140 A</text>
<text x="32.7" y="164.7">147 × 620 Wp = 91.14 kWp</text>
<text x="85" y="163.8">Sigen PV 80M1, 80 kW 3N~</text>
<text x="85.3" y="166.9">1100 V DC, 2 strings/MPPT</text>
<text x="32.7" y="168.1">3 × 19 + 5 × 18</text>
<text x="84.7" y="170">integral DC switch + SPD T2</text>
<text x="45.8" y="226.7">PV array / PV generator</text>
<text x="264.9" y="224.8">1. 299 × 620 Wp = 185.4 kWp DC; 2 × 80 kW = 160 kW AC; DC/AC 1.16.</text>
<text x="45.8" y="232.9">Inverter DC/AC</text>
<text x="264.9" y="228.3">2. Grid-tied, no battery. DC SPD T2 + DC isolator on every string.</text>
<text x="264.9" y="231.9">3. Q5 = existing NW10 H1: 400 A plug, Ir 280 A (else C3</text>
<text x="327.5" y="231.9">4C × 185 mm²).</text>
<text x="45.8" y="239.1">Circuit breaker (MCCB / ACB)</text>
<text x="264.9" y="235.5">4. Final ratings to equipment datasheets and detailed design.</text>
<text x="45.8" y="245.2">Switch-disconnector (isolator)</text>
<text x="45.8" y="251.4">Surge protective device (SPD)</text>
<text x="45.8" y="257.6">Earth / main earthing terminal</text>
<text x="45.8" y="263.8">Heavy = new, light = existing; strokes = conductors</text>
<text x="45.8" y="270">DC conductor · PE conductor</text>
</g>
<g font-size="2.4" fill="#444">
<text x="307.4" y="21.3">EXISTING TRANSFORMER / UEDCL SUPPLY</text>
<text x="366.3" y="59">P1 UEDCL kWh METER</text>
<text x="364.4" y="134.2">EXISTING HOTEL LOAD</text>
<text x="364.4" y="150.9">EXISTING HOTEL LOAD</text>
<text x="364.4" y="167.6">EXISTING HOTEL LOAD</text>
<text x="311.5" y="183.6">MAIN BUSBAR 400 V 3N~ (≥ 1000 A, confirm)</text>
</g>
<g font-size="2.4">
<text x="151.5" y="69">C1</text>
<text x="122" y="78.5">E1: 25 mm² Cu PE</text>
<text x="280.1" y="95.2">C3</text>
<text x="151.5" y="150">C2</text>
<text x="122" y="159.5">E2: 25 mm² Cu PE</text>
<text x="202.1" y="192.4">ACCP EARTH BAR</text>
<text x="268.2" y="195.2">E3</text>
<text x="305.3" y="192.4">MET</text>
<text x="255.8" y="200.2">E3: 70 mm² Cu PE ≈ 80 m</text>
</g>
<g font-size="2.3" fill="#fff">
<text x="122.5" y="226">TAG</text>
<text x="134.9" y="226">FROM → TO</text>
<text x="177.3" y="226">CABLE</text>
<text x="217.8" y="226">LENGTH</text>
<text x="234.4" y="226">PROTECTION</text>
</g>
<g font-size="2.3">
<text x="122.5" y="230.7">S1–S16</text>
<text x="134.9" y="230.7">PV strings → inverters</text>
<text x="177.3" y="230.7">2 × 6 mm² Cu H1Z2Z2-K</text>
<text x="217.8" y="230.7">≈ 40 m</text>
<text x="234.4" y="230.7">DC isolator 32 A + DC SPD</text>
<text x="262.4" y="230.7">T2</text>
<text x="122.5" y="236">C1, C2</text>
<text x="134.9" y="236">INV-01/02 → ACCP Q1/Q2</text>
<text x="177.3" y="236">4C × 50 mm² Cu XLPE</text>
<text x="217.8" y="236">≈ 4 m</text>
<text x="234.4" y="236">MCCB 160 A (Ir 140 A)</text>
<text x="122.5" y="241.2">C3</text>
<text x="134.9" y="241.2">ACCP Q3 → MLVS Q5</text>
<text x="177.3" y="241.2">4C × 120 mm² Cu XLPE/SWA</text>
<text x="217.8" y="241.2">≈ 80 m</text>
<text x="234.4" y="241.2">ACB NW10 H1, Ir 280 A</text>
<text x="122.5" y="246.4">E1, E2</text>
<text x="122.5" y="251.7">E3</text>
<text x="134.9" y="246.4">INV-01/02 → ACCP earth bar</text>
<text x="134.9" y="251.7">ACCP earth bar → MET</text>
<text x="177.3" y="246.4">25 mm² Cu (G/Y)</text>
<text x="177.3" y="251.7">70 mm² Cu (G/Y)</text>
<text x="217.8" y="246.4">≈ 4 m</text>
<text x="217.8" y="251.7">≈ 80 m</text>
<text x="234.4" y="246.4">–</text>
<text x="234.4" y="251.7">–</text>
<text x="122.5" y="256.9">–</text>
<text x="134.9" y="256.9">Array bonding / spine</text>
<text x="177.3" y="256.9">16 mm² / 35 mm² Cu (G/Y)</text>
<text x="217.8" y="256.9">≈ 280 m</text>
<text x="234.4" y="256.9">–</text>
</g>
<text font-size="2.1" x="122" y="277.2">Lengths indicative – confirm on site. Sizes per IEC 60364-5-52 /5-54 (see design report).</text>
<g font-size="1.9" fill="#444">
<text x="263.7" y="243.1">CLIENT</text>
<text x="335.2" y="243.1">PROJECT</text>
<text x="263.7" y="251.2">TITLE</text>
<text x="263.7" y="260.7">DRAWING No.</text>
<text x="311.4" y="260.7">REV</text>
<text x="325.7" y="260.7">SCALE / SIZE</text>
<text x="354.3" y="260.7">DATE</text>
<text x="263.7" y="268.8">DRAWN</text>
<text x="311.4" y="268.8">CHECKED</text>
<text x="354.3" y="268.8">APPROVED</text>
</g>
</svg>
